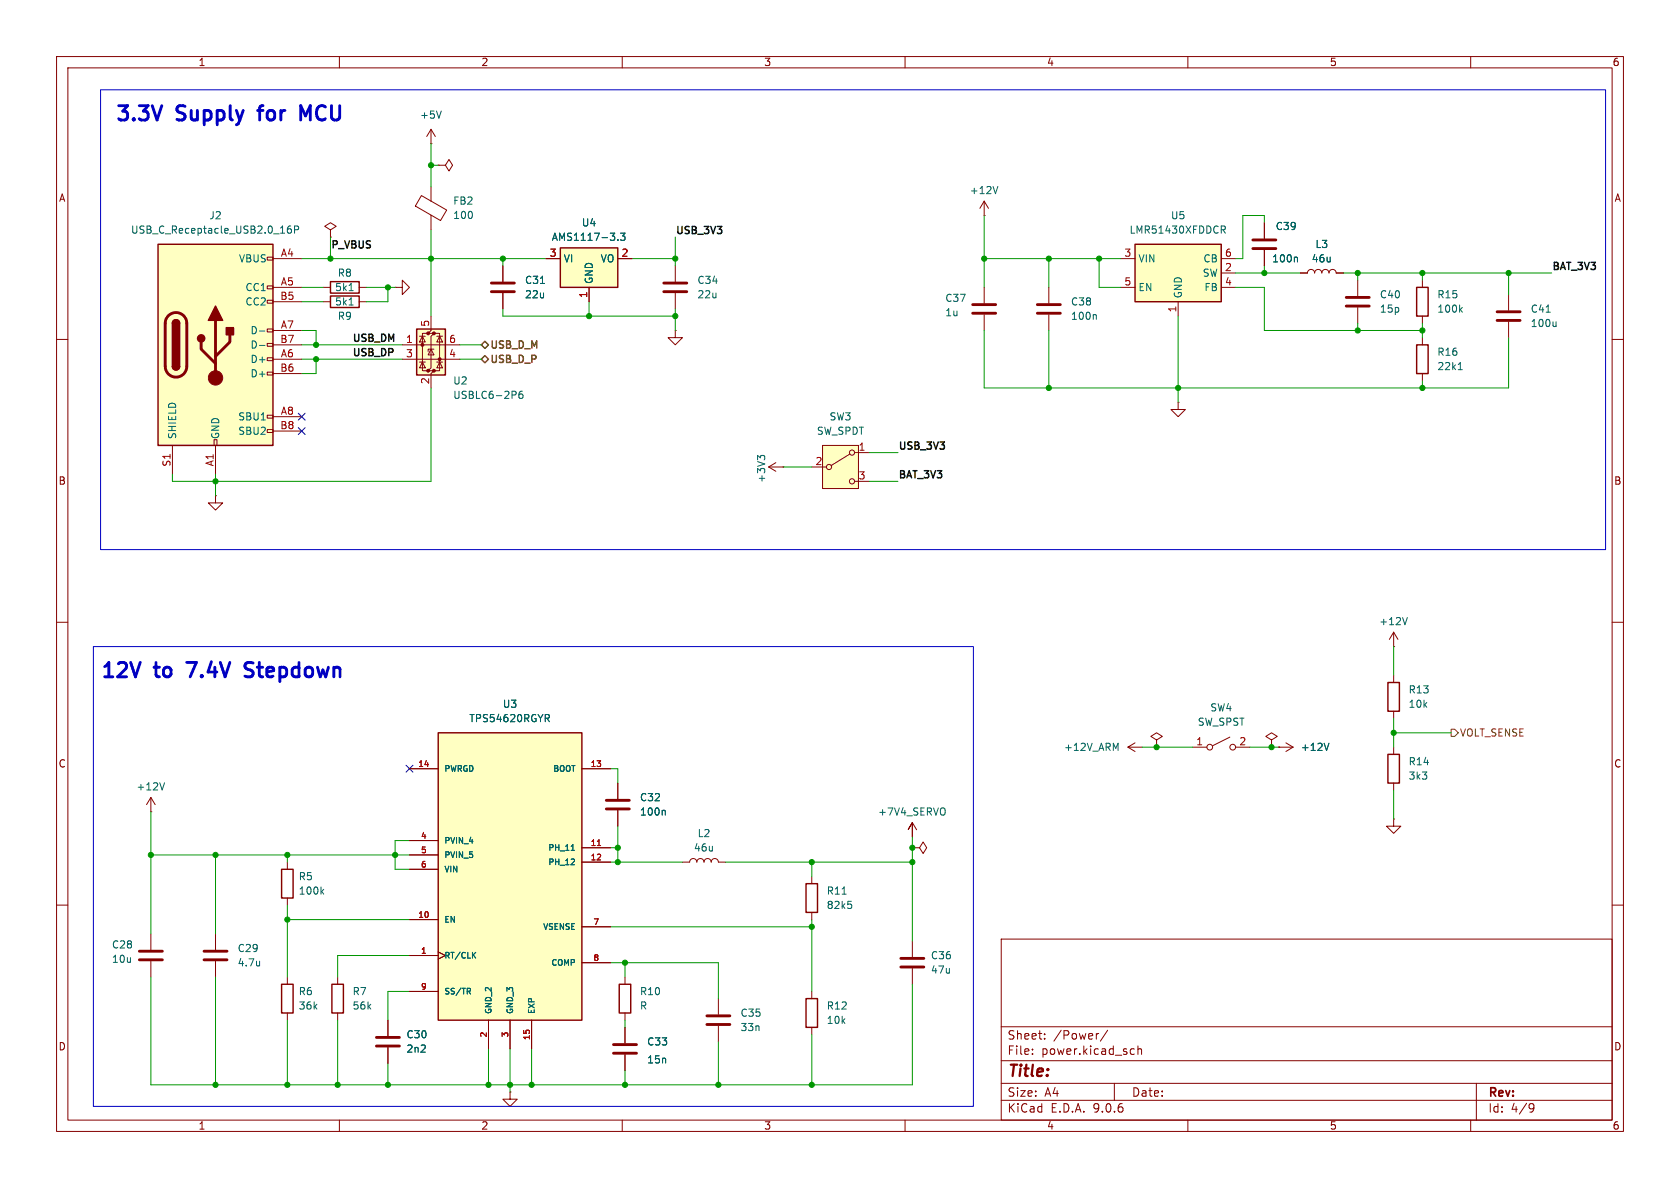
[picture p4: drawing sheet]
<svg xmlns="http://www.w3.org/2000/svg" width="297mm" height="210mm" viewBox="0 0 297 210" stroke-linecap="round" stroke-linejoin="round" font-family="sans-serif">
<g fill="none" stroke="#840000" stroke-width=".18">
<path d="M10 10h277v190h-277zM12 12h273v186h-273zM60 10v2M110 10v2M160 10v2M210 10v2M260 10v2M10 60h2M285 60h2M10 110h2M285 110h2M10 160h2"/>
<path d="M177 166h108v32h-108zM285 160h2M60 198v2M110 198v2M160 198v2M177 194.5h108M177 191.5h108M177 187.5h108M177 181.5h108M182.5 186.3v.1M182.5 185.5v.1M184.7 183.6v.1"/>
<path d="M184.7 182.8v.1M194.2 182.7l-.2 .1M195.8 182.1l-1.3 2M197 191.5v3M200.1 185.4l.4 .1M200.5 186.3l-.4 .1M201.2 185.5l.2-.1 .3 .1 .1 .9M201.2 184.9v1.5M210 198v2M260 198v2M261 191.5v6.5M270.6 195.1l.5 .1a.99 .99 0 0 1-.4 1.4h-.2"/>
<path d="M271.2 195.7l-.3 .3h-.3"/>
</g>
<path d="M200.7 43.2h15.2v10.1h-15.2z" fill="#ffffc2"/>
<path d="M200.7 43.2h15.2v10.1h-15.2z" fill="none" stroke="#840000" stroke-width=".25"/>
<path d="M198.1 45.7h2.6M198.1 50.8h2.6M208.3 53.3v2.6M215.9 45.7h2.5M215.9 50.8h2.5M215.9 48.3h2.5" fill="none" stroke="#840000" stroke-width=".18"/>
<path d="M215.9 39.9h.5l.2 .3-.1 .4h-.6M216.2 40.6l.4 .6" fill="none" stroke="#006464" stroke-width=".18"/>
<path d="M99.1 43.8h10.1v7h-10.1z" fill="#ffffc2"/>
<path d="M99.1 43.8h10.1v7h-10.1z" fill="none" stroke="#840000" stroke-width=".25"/>
<path d="M96.5 45.7h2.6M104.1 50.8v2.5M109.2 45.7h2.6M109.2 138.4v2.8M109.2 143.3v2.8M161.3 145.4v2.6v-2.6l-.8 1.3 .8-1.3 .8 1.3" fill="none" stroke="#840000" stroke-width=".18"/>
<path d="M109.2 42.4v.1M109.7 41.2h.8l-.4 .5 .3 .1v.6l-.2 .1-.5-.1M117.4 143.2l.2 .2v.7M167 143v.9" fill="none" stroke="#006464" stroke-width=".18"/>
<path d="M107.2 141.5h4.1M107.2 143h4.1" fill="none" stroke="#840000" stroke-width=".51"/>
<path d="M77.5 129.5h25.4v50.8h-25.4z" fill="#ffffc2"/>
<path d="M58.4 49.8h5.1v2h-5.1zM58.4 52.3h5.1v2.1h-5.1zM250.4 50.8h2.1v5.1h-2.1zM77.5 129.5h25.4v50.8h-25.4zM245.4 120.7h2v5h-2zM49.8 153.7h2v5.1h-2zM142.5 156.2h2v5.1h-2zM49.8 174h2v5.1h-2zM58.7 174h2v5.1h-2zM109.5 174h2v5.1h-2zM142.5 176.5h2v5.1h-2z" fill="none" stroke="#840000" stroke-width=".25"/>
<g fill="none" stroke="#840000" stroke-width=".18">
<path d="M76.2 25.4h.1M76.2 22.9l-.8 1.2M76.2 22.9l.8 1.2M76.2 22.9v2.5M57.1 50.8h1.3M57.1 53.3h1.3M58.4 40.6l1-.6-1-.6-1 .6 1 .6v1.3M58.4 41.9h.1M63.5 50.8h1.3M63.5 53.3h1.3M69.8 50.8h1.3v-1.3l1.3 1.3-1.3 1.3v-1.3M69.8 50.8h.1"/>
<path d="M251.5 49.5v1.3M251.5 55.9v1.3M266.7 52.1v2.8M266.7 56.9v2.8M246.4 114.3h.1M246.4 111.8l-.8 1.2M246.4 111.8l.7 1.2M246.4 111.8v2.5M246.4 119.4v1.3M72.4 135.9h5.1M102.9 135.9h5M199.4 132.1l1.3 .7"/>
<path d="M200.7 131.3l-1.3 .8h2.5M204.5 130.8l1-.6-1-.7-1 .7 1 .6v1.3M204.5 132.1h.1M210.8 132.1h2.6M217.4 130.3l-3 1.5M218.4 132.1h2.6M224.8 130.8l1-.6-1-.7-1 .7 1 .6v1.3M224.8 132.1h.1M226.1 132.1h.1M226.1 132.1h2.5M227.3 131.3l1.3 .8M228.6 132.1l-1.3 .7"/>
<path d="M246.4 125.7v1.3M26.7 143.5h.1M26.7 141l-.8 1.2M26.7 141l.7 1.2M26.7 141v2.5M50.8 152.4v1.3M50.8 158.8v1.2M72.4 148.6h5.1M72.4 151.1h5.1M72.4 153.7h5.1M102.9 149.9h5M102.9 152.4h5"/>
<path d="M120.6 152.4h1.3a.64 .64 0 0 1 .7-.6 .64 .64 0 0 1 .6 .6 .64 .64 0 0 1 .6-.6 .64 .64 0 0 1 .7 .6 .64 .64 0 0 1 .6-.6 .64 .64 0 0 1 .6 .6 .64 .64 0 0 1 .7-.6 .64 .64 0 0 1 .6 .6h1.3M143.5 154.9v1.3M26.7 165.1v2.8M26.7 169.9v2.8M38.1 165.1v2.8M38.1 169.9v2.8M50.8 172.7v1.3M50.8 179.1v1.2M59.7 172.7v1.3M59.7 179.1v1.2M72.4 162.6h5.1M72.4 168.9h5.1"/>
<path d="M72.4 175.3h5.1M77.5 168.3l1.2 .6-1.2 .6M102.9 163.8h5M102.9 170.2h5M110.5 172.7v1.3M110.5 179.1v1.2M127 176.5v2.8M143.5 161.3v1.3M143.5 175.3v1.2M68.6 180.3v2.8M68.6 185.2v2.8M86.4 180.3v5.1"/>
<path d="M90.2 193v1.3h1.2l-1.2 1.3-1.3-1.3h1.3M90.2 193h.1M90.2 180.3v5.1M94 180.3v5.1M110.5 181.6v2.8M110.5 186.4v2.8M127 181.4v2.8M143.5 181.6v1.3"/>
<circle cx="213.9" cy="132.1" r=".51"/>
<circle cx="217.9" cy="132.1" r=".51"/>
</g>
<g fill="none" stroke="#006464" stroke-width=".18">
<path d="M78 19.6l-.4 1.3M61.7 51.4h.7M61.7 53.9h.7M258.2 54.7l.3 .5M258.5 54.3l-.5 .5M273.3 55.2h.8M275.1 56.9v.8M275.1 57.6l-.2 .1M248.8 109.2l-.4 1.2M29.1 138.4l-.4 1.2M96.7 127l.4 .6M96.9 126.3l.2 .3v.3l-.2 .1"/>
<path d="M197.2 132.3l.5-.9v1.3M234.9 131.4l-.4 1.3M56.9 157.6l.3 .5M57.2 157.2l-.5 .5M101 150.3h.6M148.9 158.1h.7M149.9 159.3h.6M150.3 159.8l.3 .3v.3l-.3 .2M45.9 169.9v.9M45.9 170.6l-.1 .1M82.8 175.2l.4 .5M83.1 174.8l.1 .1-.1 .3"/>
<path d="M83.7 168.8l.4 .6M84.1 168.4l-.6 .5"/>
</g>
<path d="M105.6 149.5h.6" fill="none" stroke="#a90000" stroke-width=".18"/>
<path d="M264.7 55.1h4M264.7 56.6h4M24.6 168.1h4.1M24.6 169.7h4.1M36.1 168.1h4M36.1 169.7h4M125 179.6h4M66.5 183.4h4.1M66.5 184.9h4.1M108.5 184.7h4M108.5 186.2h4M125 181.1h4" fill="none" stroke="#840000" stroke-width=".51"/>
<path d="M27.9 43.2h20.4v35.5h-20.4z" fill="#ffffc2"/>
<g fill="none" stroke="#840000" stroke-width=".18">
<path d="M77.5 29.2h1.2l.7-1 .6 1-.6 1-.7-1M77.5 29.2h.1M47.2 45.5h1.1v.5h-1.1zM47.2 50.5h1.1v.6h-1.1zM47.2 53.1h1.1v.5h-1.1zM47.2 58.2h1.1v.5h-1.1zM48.3 45.7h5M48.3 50.8h5M48.3 53.3h5M48.3 58.4h5M88.9 47v2.8M88.9 51.8v2.8"/>
<path d="M119.4 58.4v1.3h1.2l-1.2 1.3-1.3-1.3h1.3M119.4 58.4h.1M119.4 47v2.8M119.4 51.8v2.8M30.5 78.7v5.1M37.8 77.7h.6v1h-.6zM38.1 78.7v5.1M47.2 60.7h1.1v.5h-1.1zM47.2 63.2h1.1v.6h-1.1zM47.2 65.8h1.1v.5h-1.1zM47.2 73.4h1.1v.5h-1.1zM47.2 75.9h1.1v.6h-1.1z"/>
<path d="M48.3 61h5M48.3 63.5h5M48.3 66h5M48.3 73.7h5M48.3 76.2h5M38.1 87.6v1.3h1.3l-1.3 1.3-1.3-1.3h1.3M38.1 87.6h.1M246.4 132.1v1.3M246.4 138.4v1.3M161.3 149.9h1.3l.6-1.1 .6 1.1-.6 1-.6-1M161.3 149.9h.1M246.4 144.8v1.3h1.2l-1.2 1.2-1.3-1.2h1.3"/>
<path d="M246.4 144.8h.1M161.3 166.4v2.8M161.3 171.2v2.8"/>
</g>
<path d="M27.9 43.2h20.4v35.5h-20.4zM30.5 57.2a.64 .64 0 0 1 .6-.7 .64 .64 0 0 1 .6 .7M30.5 64.8a.64 .64 0 0 0 .6 .6 .64 .64 0 0 0 .6-.6M245.4 133.4h2v5h-2z" fill="none" stroke="#840000" stroke-width=".25"/>
<path d="M29.8 55.8a1.9 1.9 0 0 1 2-.4 1.9 1.9 0 0 1 1.2 1.8v7.6a1.91 1.91 0 0 1-1.9 1.9 1.91 1.91 0 0 1-1.9-1.9v-7.8l.2-.6zM38.1 56.6v10.2M40.6 59.2v1.3l-2.5 2.5M86.9 50h4M86.9 51.6h4M117.3 50h4.1M117.3 51.6h4.1M35.6 60.5v1.2l2.5 2.6M159.3 169.4h4M159.3 170.9h4" fill="none" stroke="#840000" stroke-width=".51"/>
<g fill="#840000" stroke="#840000" stroke-width=".25">
<path d="M30.5 57.2h1.2v7.6h-1.2z"/>
<path d="M30.7 56.7a.64 .64 0 0 1 .7-.1 .64 .64 0 0 1 .3 .6h-1.2z"/>
<path d="M30.5 64.8h1.2a.64 .64 0 0 1-.6 .6 .64 .64 0 0 1-.6-.6z"/>
<path d="M38.1 54.1l1.3 2.5h-2.6z"/>
<path d="M40 57.9h1.3v1.3h-1.3z"/>
<circle cx="35.6" cy="59.8" r=".63"/>
</g>
<circle cx="38.1" cy="66.8" r="1.27" fill="#840000" stroke="#840000" stroke-width=".18"/>
<path d="M51.4 39.9l-.4 .1a.86 .86 0 0 0 0 1.2l.5-.1v-.4l-.2-.3-.4 .1-.1 .2M45.9 58.5h.9M52.1 40.6h.6l.1-.2-.1-.3-.6-.2v1.3M95.5 50.1h.8M45.9 61.1h.9" fill="none" stroke="#006464" stroke-width=".18"/>
<path d="M145.4 78.7h6.4v7.7h-6.4z" fill="#ffffc2"/>
<g fill="none" stroke="#840000" stroke-width=".18">
<path d="M251.5 59.7v1.3M145.4 78.7h6.4v7.7h-6.4zM251.5 66v1.3M135.9 82.6h2.5M135.9 82.6l1.3 .7M137.2 81.8l-1.3 .8M138.4 82.6h.1M143.5 82.6h2.5M150.2 80.3l-3.3 2M151.1 80h2.6M151.1 85.1h2.6"/>
<circle cx="146.6" cy="82.6" r=".46"/>
<circle cx="150.6" cy="80" r=".46"/>
<circle cx="150.6" cy="85.1" r=".46"/>
</g>
<path d="M257.8 65.3h.7M258 64.3l.2-.2v1.2M134.4 80.9l-.5-.4v.8M134.4 80.7l.3-.2h.3l.2 .2" fill="none" stroke="#006464" stroke-width=".18"/>
<path d="M250.4 61h2.1v5h-2.1z" fill="none" stroke="#840000" stroke-width=".25"/>
<path d="M73.7 58.2h5v8.1h-5z" fill="#ffffc2"/>
<g fill="#840000" stroke="#840000" stroke-width=".18">
<circle cx="74.7" cy="61" r=".25"/>
<circle cx="75.7" cy="58.9" r=".25"/>
<circle cx="75.7" cy="65.5" r=".25"/>
<circle cx="76.7" cy="58.9" r=".25"/>
<circle cx="76.7" cy="65.5" r=".25"/>
<circle cx="77.7" cy="63.5" r=".25"/>
</g>
<g fill="none" stroke="#840000" stroke-width=".18">
<path d="M74.5 34.6l4.5 2.5-1.1 1.9-4.5-2.6zM76.2 33v2.6M76.2 38v2.6M174 38.1h.1M174 35.6l-.8 1.2M174 35.6l.8 1.2M174 35.6v2.5M223.5 39.4v2.8M74.2 59.4h1M74.7 59.4l.5 1.1h-1zM75.7 58.9h-1v6.6h1M76.2 55.9v2.5l-.5 .5h1l-.5 .5v5.6l-.5 .5h1l-.5 .5v2.6"/>
<path d="M76.7 58.9h1v6.6h-1M77.2 59.4h1M77.7 59.4l.5 1.1h-1zM88.9 47v2.8M88.9 51.8v2.8M96.5 45.7h2.6M104.1 50.8v2.5M109.2 45.7h2.6M174 50.8v2.8M174 55.6v2.8M185.4 50.8v2.8M185.4 55.6v2.8"/>
<path d="M223.5 44.2v2.8M229.9 48.3h1.2a.64 .64 0 0 1 .7-.7 .64 .64 0 0 1 .6 .7 .64 .64 0 0 1 .6-.7 .64 .64 0 0 1 .7 .7 .64 .64 0 0 1 .6-.7 .64 .64 0 0 1 .6 .7 .64 .64 0 0 1 .7-.7 .64 .64 0 0 1 .6 .7h1.3M240 49.5v2.8M240 54.4v2.8M71.1 61h10.2M71.1 63.5h10.2M74.2 64h1M74.7 64l.5 1h-1zM76.2 61.7l.5 1h-1zM76.7 61.7h-1v.4M77.2 64h1M77.7 64l.5 1h-1z"/>
<path d="M208.3 71.1v1.3h1.2l-1.2 1.3-1.3-1.3h1.3M208.3 71.1h.1M72.4 135.9h5.1M102.9 135.9h5M109.2 138.4v2.8M224.8 132.1h.1M226.1 132.1h.1M72.4 148.6h5.1M72.4 151.1h5.1M72.4 153.7h5.1M102.9 149.9h5M102.9 152.4h5"/>
<path d="M109.2 143.3v2.8M72.4 162.6h5.1M72.4 168.9h5.1M72.4 175.3h5.1M77.5 168.3l1.2 .6-1.2 .6M102.9 163.8h5M102.9 170.2h5M68.6 180.3v2.8M68.6 185.2v2.8M86.4 180.3v5.1M90.2 180.3v5.1M94 180.3v5.1"/>
<path d="M110.5 181.6v2.8M110.5 186.4v2.8"/>
</g>
<path d="M73.7 58.2h5v8.1h-5z" fill="none" stroke="#840000" stroke-width=".25"/>
<g fill="none" stroke="#006464" stroke-width=".18">
<path d="M176.4 33l-.4 1.2M95.5 50.1h.8M109.2 42.4v.1M109.7 41.2h.8l-.4 .5 .3 .1v.6l-.2 .1-.5-.1M193.6 55.6l.2 .2v.7M229.2 45.5l.2 .1v.7M91.1 69.2l.1 .2-.1 .4M92.3 69.2h-.3a.86 .86 0 0 0 0 1.2l.4-.1 .1-.4-.3-.3h-.2l-.3 .3M96.7 127l.4 .6M96.9 126.3l.2 .3v.3l-.2 .1M234.9 131.4l-.4 1.3M101 150.3h.6"/>
<path d="M117.4 143.2l.2 .2v.7M82.8 175.2l.4 .5M83.1 174.8l.1 .1-.1 .3M83.7 168.8l.4 .6M84.1 168.4l-.6 .5"/>
</g>
<path d="M172 53.8h4M172 55.4h4M183.4 53.8h4.1M183.4 55.4h4.1M221.5 42.4h4.1M221.5 43.9h4.1M238 52.6h4.1M238 54.1h4.1" fill="none" stroke="#840000" stroke-width=".51"/>
<path d="M85.1 61l.6-.7 .7 .7-.7 .6zM85.7 62.9l.7 .6-.7 .6-.6-.6z" fill="none" stroke="#725600" stroke-width=".25"/>
<path d="M256.5 128.9h.7l.6 .6-.6 .7h-.7z" fill="none" stroke="#725600" stroke-width=".18"/>
<g fill="none" stroke="#009600" stroke-width=".18">
<path d="M76.2 25.4v7.6M76.2 29.2h1.3M174 38.1v12.7M223.5 39.4v-1.3h-3.8v7.6h-1.3M53.3 45.7h43.2M53.3 50.8h3.8M53.3 58.4h2.6v2.6M53.3 53.3h3.8M58.4 41.9v3.8M64.8 50.8h5M68.6 50.8v2.5h-3.8M76.2 40.6v15.3"/>
<path d="M88.9 54.6v1.3h30.5M88.9 45.7v1.3M104.1 53.3v2.6M111.8 45.7h7.6M119.4 41.9v5.1M119.4 54.6v3.8M174 45.7h24.1M174 58.4v10.2h92.7v-8.9M185.4 45.7v5.1M185.4 58.4v10.2M194.3 45.7v5.1h3.8M208.3 55.9v15.2"/>
<path d="M218.4 48.3h11.5M218.4 50.8h5.1v7.6h28M223.5 47v1.3M237.5 48.3h36.8M240 48.3v1.2M240 57.2v1.2M251.5 48.3v1.2M251.5 57.2v2.5M266.7 48.3v3.8M53.3 63.5h17.8M53.3 61h17.8M55.9 63.5v2.5h-2.6"/>
<path d="M76.2 68.6v16.5h-45.7v-1.3M81.3 63.5h3.8M81.3 61h3.8M251.5 67.3v1.3M38.1 83.8v3.8M138.4 82.6h5.1M153.7 85.1h5M153.7 80h5M246.4 114.3v5.1M107.9 135.9h1.3v2.5M201.9 132.1h8.9M221 132.1h5.1"/>
<path d="M246.4 127v5.1M246.4 139.7v5.1M246.4 129.5h10.1M26.7 151.1h45.7M26.7 143.5v21.6M38.1 151.1v14M50.8 151.1v1.3M72.4 148.6h-2.6v5.1h2.6M107.9 152.4h12.7M107.9 149.9h1.3M109.2 146.1v6.3M128.3 152.4h33"/>
<path d="M143.5 152.4v2.5M161.3 148v18.4M26.7 172.7v19.1h134.6v-17.8M38.1 172.7v19.1M50.8 160v12.7M50.8 162.6h21.6M72.4 175.3h-3.8v5M72.4 168.9h-12.7v3.8M107.9 163.8h35.6M107.9 170.2h19.1v6.3M110.5 170.2v2.5M143.5 162.6v12.7"/>
<path d="M50.8 180.3v11.5M59.7 180.3v11.5M68.6 188v3.8M86.4 185.4v6.4M90.2 185.4v7.6M94 185.4v6.4M110.5 180.3v1.3M110.5 189.2v2.6M127 184.2v7.6M143.5 182.9v8.9"/>
</g>
<path d="M52.7 75.6l1.2 1.2M52.7 73.1l1.2 1.2M53.9 75.6l-1.2 1.2M53.9 73.1l-1.2 1.2M71.8 135.3l1.2 1.2M73 135.3l-1.2 1.2" fill="none" stroke="#000084" stroke-width=".18"/>
<path d="M28.6 18.7l-.8 2.5M45.5 19.5h1M54.9 18.7l-.9 1.8-.8-1.8v2.5M33 117.1h1.7M43.3 119.5l1 .1M44.4 117.1h-.6a.62 .62 0 0 0-.5 .6 .62 .62 0 0 0 .5 .6l.5 .1" fill="none" stroke="#0000c2" stroke-width=".51"/>
<path d="M17.8 15.9h266v81.3h-266zM16.5 114.3h155.6v81.3h-155.6z" fill="none" stroke="#0000c2" stroke-width=".18"/>
<path d="M105.6 149.5h.6" fill="none" stroke="#a90000" stroke-width=".18"/>
<g fill="#009600" stroke="#009600" stroke-width=".18">
<circle cx="185.4" cy="68.6" r=".46"/>
<circle cx="194.3" cy="45.7" r=".46"/>
<circle cx="185.4" cy="45.7" r=".46"/>
<circle cx="224.8" cy="132.1" r=".46"/>
<circle cx="204.5" cy="132.1" r=".46"/>
<circle cx="246.4" cy="129.5" r=".46"/>
<circle cx="208.3" cy="68.6" r=".46"/>
<circle cx="223.5" cy="48.3" r=".46"/>
<circle cx="251.5" cy="68.6" r=".46"/>
<circle cx="174" cy="45.7" r=".46"/>
<circle cx="76.2" cy="45.7" r=".46"/>
<circle cx="88.9" cy="45.7" r=".46"/>
<circle cx="104.1" cy="55.9" r=".46"/>
<circle cx="119.4" cy="55.9" r=".46"/>
<circle cx="119.4" cy="45.7" r=".46"/>
<circle cx="240" cy="48.3" r=".46"/>
<circle cx="251.5" cy="58.4" r=".46"/>
<circle cx="240" cy="58.4" r=".46"/>
<circle cx="251.5" cy="48.3" r=".46"/>
<circle cx="266.7" cy="48.3" r=".46"/>
<circle cx="68.6" cy="50.8" r=".46"/>
<circle cx="76.2" cy="29.2" r=".46"/>
<circle cx="38.1" cy="85.1" r=".46"/>
<circle cx="55.9" cy="63.5" r=".46"/>
<circle cx="55.9" cy="61" r=".46"/>
<circle cx="58.4" cy="45.7" r=".46"/>
<circle cx="26.7" cy="151.1" r=".46"/>
<circle cx="50.8" cy="151.1" r=".46"/>
<circle cx="38.1" cy="151.1" r=".46"/>
<circle cx="50.8" cy="162.6" r=".46"/>
<circle cx="69.8" cy="151.1" r=".46"/>
<circle cx="90.2" cy="191.8" r=".46"/>
<circle cx="86.4" cy="191.8" r=".46"/>
<circle cx="38.1" cy="191.8" r=".46"/>
<circle cx="50.8" cy="191.8" r=".46"/>
<circle cx="59.7" cy="191.8" r=".46"/>
<circle cx="68.6" cy="191.8" r=".46"/>
<circle cx="109.2" cy="149.9" r=".46"/>
<circle cx="110.5" cy="170.2" r=".46"/>
<circle cx="143.5" cy="191.8" r=".46"/>
<circle cx="127" cy="191.8" r=".46"/>
<circle cx="143.5" cy="152.4" r=".46"/>
<circle cx="143.5" cy="163.8" r=".46"/>
<circle cx="94" cy="191.8" r=".46"/>
<circle cx="161.3" cy="149.9" r=".46"/>
<circle cx="161.3" cy="152.4" r=".46"/>
<circle cx="109.2" cy="152.4" r=".46"/>
<circle cx="110.5" cy="191.8" r=".46"/>
</g>
<g font-size="3.5" fill="#0000c2">
<text x="20.1" y="22.1">3.3V</text>
<text x="31.3" y="22.1">Supply</text>
<text x="46.8" y="22.1">for</text>
<text x="55.1" y="22.1">MCU</text>
<text x="17.5" y="120.5">12V</text>
<text x="27.5" y="120.5">to</text>
<text x="34.2" y="120.5">7.4V</text>
<text x="45.4" y="120.5">Stepdown</text>
</g>
<text font-size="2.8" fill="#840000" x="178" y="190.9">Title:</text>
<g font-size="2.1" fill="#840000">
<text x="178" y="184">Sheet:</text>
<text x="186.2" y="184">/Power/</text>
<text x="178" y="186.7">File:</text>
<text x="184.1" y="186.7">power.kicad_sch</text>
<text x="178" y="196.9">KiCad</text>
<text x="178" y="194.1">Size:</text>
<text x="184.7" y="194.1">A4</text>
<text x="185.7" y="196.9">E.D.A.</text>
<text x="193.3" y="196.9">9.0.6</text>
<text x="200" y="194.1">Date:</text>
<text x="263" y="194.3">Rev:</text>
<text x="263" y="196.9">Id:</text>
<text x="267.1" y="196.9">4/9</text>
</g>
<g font-size="1.8" fill="#840000">
<text x="35" y="11.9">1</text>
<text x="85" y="11.9">2</text>
<text x="135" y="11.9">3</text>
<text x="185" y="11.9">4</text>
<text x="235" y="11.9">5</text>
<text x="285" y="11.9">6</text>
<text x="10.3" y="35.9">A</text>
<text x="285.3" y="35.9">A</text>
<text x="10.3" y="85.9">B</text>
<text x="285.3" y="85.9">B</text>
<text x="10.3" y="135.9">C</text>
<text x="285.3" y="135.9">C</text>
<text x="10.3" y="185.9">D</text>
<text x="285.3" y="185.9">D</text>
<text x="35" y="199.9">1</text>
<text x="85" y="199.9">2</text>
<text x="135" y="199.9">3</text>
<text x="185" y="199.9">4</text>
<text x="235" y="199.9">5</text>
<text x="285" y="199.9">6</text>
</g>
<g font-size="1.8" fill="#006464">
<text x="74.2" y="21.2">+5V</text>
<text x="171.3" y="34.5">+12V</text>
<text x="23.1" y="41.5">USB_C_Receptacle_USB2.0_16P</text>
<text x="36.9" y="39">J2</text>
<text x="80" y="36.4">FB2</text>
<text x="80" y="38.9">100</text>
<text x="102.8" y="40.2">U4</text>
<text x="199.6" y="41.5">LMR51430XFDDCR</text>
<text x="206.9" y="39">U5</text>
<text x="225.4" y="40.9">C39</text>
<text x="42.1" y="46.6">VBUS</text>
<text x="97.4" y="42.8">AMS1117-3.3</text>
<text x="99.6" y="46.6">VI</text>
<text x="106.1" y="46.6">VO</text>
<text x="201.2" y="46.6">VIN</text>
<text x="212.6" y="46.6">CB</text>
<text x="224.8" y="46.6">100n</text>
<text x="231.8" y="46.6">46u</text>
<text x="232.5" y="44">L3</text>
<text x="43.3" y="51.7">CC1</text>
<text x="59.1" y="51.7">5k1</text>
<text x="59.6" y="49.1">R8</text>
<text x="92.7" y="50.4">C31</text>
<text x="92.7" y="52.9">22u</text>
<text x="105" y="50.3" transform="rotate(-90 105 50.3)">GND</text>
<text x="123.2" y="50.4">C34</text>
<text x="123.2" y="52.9">22u</text>
<text x="167" y="53.6">C37</text>
<text x="201.2" y="51.7">EN</text>
<text x="209.1" y="52.8" transform="rotate(-90 209.1 52.8)">GND</text>
<text x="212.5" y="49.1">SW</text>
<text x="212.8" y="51.7">FB</text>
<text x="243.8" y="52.9">C40</text>
<text x="254" y="52.9">R15</text>
<text x="43.3" y="54.2">CC2</text>
<text x="44.2" y="59.3">D-</text>
<text x="59.1" y="54.2">5k1</text>
<text x="59.6" y="56.7">R9</text>
<text x="167" y="56.1">1u</text>
<text x="189.2" y="56.7">100n</text>
<text x="189.2" y="54.2">C38</text>
<text x="243.8" y="55.5">15p</text>
<text x="254" y="55.5">100k</text>
<text x="270.5" y="58">100u</text>
<text x="270.5" y="55.5">C41</text>
<text x="44.2" y="61.8">D-</text>
<text x="44.2" y="64.4">D+</text>
<text x="254" y="63.1">R16</text>
<text x="254" y="65.6">22k1</text>
<text x="44.2" y="66.9">D+</text>
<text x="80" y="68.2">U2</text>
<text x="80" y="70.7">USBLC6-2P6</text>
<text x="31.3" y="77.7" transform="rotate(-90 31.3 77.7)">SHIELD</text>
<text x="39" y="77.7" transform="rotate(-90 39 77.7)">GND</text>
<text x="42" y="74.5">SBU1</text>
<text x="42" y="77.1">SBU2</text>
<text x="144.3" y="77.1">SW_SPDT</text>
<text x="146.6" y="74.5">SW3</text>
<text x="135.5" y="85.4" transform="rotate(-90 135.5 85.4)">+3V3</text>
<text x="243.7" y="110.7">+12V</text>
<text x="88.8" y="125.3">U3</text>
<text x="213.9" y="126">SW4</text>
<text x="248.9" y="125.3">10k</text>
<text x="248.9" y="122.8">R13</text>
<text x="82.9" y="127.9">TPS54620RGYR</text>
<text x="211.7" y="128.5">SW_SPST</text>
<text x="188" y="132.9">+12V_ARM</text>
<text x="229.9" y="132.9">+12V</text>
<text x="248.9" y="135.5">R14</text>
<text x="24" y="139.9">+12V</text>
<text x="113" y="141.8">C32</text>
<text x="248.9" y="138">3k3</text>
<text x="113" y="144.4">100n</text>
<text x="123.2" y="148.2">L2</text>
<text x="155.1" y="144.4">+7V4_SERVO</text>
<text x="52.7" y="155.8">R5</text>
<text x="122.6" y="150.7">46u</text>
<text x="52.7" y="158.3">100k</text>
<text x="146.1" y="158.3">R11</text>
<text x="146.1" y="160.9">82k5</text>
<text x="19.7" y="167.9">C28</text>
<text x="19.7" y="170.4">10u</text>
<text x="41.9" y="168.5">C29</text>
<text x="41.9" y="171">4.7u</text>
<text x="164.5" y="169.8">C36</text>
<text x="164.5" y="172.3">47u</text>
<text x="52.7" y="176.1">R6</text>
<text x="52.7" y="178.7">36k</text>
<text x="62.2" y="176.1">R7</text>
<text x="62.2" y="178.7">56k</text>
<text x="113" y="176.1">R10</text>
<text x="113" y="178.7">R</text>
<text x="130.8" y="179.9">C35</text>
<text x="146.1" y="178.7">R12</text>
<text x="71.8" y="183.7">C30</text>
<text x="114.3" y="185">C33</text>
<text x="130.8" y="182.5">33n</text>
<text x="146.1" y="181.2">10k</text>
<text x="71.8" y="186.3">2n2</text>
<text x="114.3" y="188.2">15n</text>
</g>
<g font-size="1.8" fill="#0f0f0f">
<text x="119.4" y="41.5">USB_3V3</text>
<text x="58.4" y="44">P_VBUS</text>
<text x="274.3" y="47.8">BAT_3V3</text>
<text x="62.2" y="63.1">USB_DP</text>
<text x="62.2" y="60.5">USB_DM</text>
<text x="158.7" y="79.6">USB_3V3</text>
<text x="158.7" y="84.6">BAT_3V3</text>
</g>
<g font-size="1.8" fill="#a90000">
<text x="49.5" y="45.5">A4</text>
<text x="97.1" y="45.5">3</text>
<text x="109.8" y="45.5">2</text>
<text x="198.7" y="45.5">3</text>
<text x="216.5" y="45.5">6</text>
<text x="49.5" y="53.1">B5</text>
<text x="49.5" y="50.5">A5</text>
<text x="103.9" y="52.8" transform="rotate(-90 103.9 52.8)">1</text>
<text x="198.7" y="50.5">5</text>
<text x="216.5" y="48">2</text>
<text x="216.5" y="50.5">4</text>
<text x="49.5" y="58.2">A7</text>
<text x="75.9" y="57.9" transform="rotate(-90 75.9 57.9)">5</text>
<text x="208" y="55.3" transform="rotate(-90 208 55.3)">1</text>
<text x="49.5" y="60.7">B7</text>
<text x="49.5" y="65.8">B6</text>
<text x="49.5" y="63.2">A6</text>
<text x="71.7" y="60.7">1</text>
<text x="71.7" y="63.2">3</text>
<text x="79.3" y="60.7">6</text>
<text x="79.3" y="63.2">4</text>
<text x="75.9" y="68" transform="rotate(-90 75.9 68)">2</text>
<text x="49.5" y="75.9">B8</text>
<text x="49.5" y="73.4">A8</text>
<text x="30.2" y="82.6" transform="rotate(-90 30.2 82.6)">S1</text>
<text x="37.8" y="82.5" transform="rotate(-90 37.8 82.5)">A1</text>
<text x="144.1" y="82.3">2</text>
<text x="151.7" y="79.8">1</text>
<text x="151.7" y="84.8">3</text>
<text x="211.4" y="131.8">1</text>
<text x="219" y="131.8">2</text>
</g>
<g font-size="1.8" fill="#725600">
<text x="86.6" y="64.5">USB_D_P</text>
<text x="86.6" y="62">USB_D_M</text>
<text x="258" y="130.4">VOLT_SENSE</text>
</g>
<g font-size="1.4" fill="#a90000">
<text x="73.8" y="135.6">14</text>
<text x="104.3" y="135.6">13</text>
<text x="74.3" y="148.3">4</text>
<text x="104.3" y="149.6">11</text>
<text x="74.3" y="150.9">5</text>
<text x="74.3" y="153.4">6</text>
<text x="104.3" y="152.1">12</text>
<text x="73.8" y="162.3">10</text>
<text x="104.8" y="163.6">7</text>
<text x="74.3" y="168.7">1</text>
<text x="104.8" y="169.9">8</text>
<text x="74.3" y="175">9</text>
<text x="86.1" y="183.5" transform="rotate(-90 86.1 183.5)">2</text>
<text x="89.9" y="183.5" transform="rotate(-90 89.9 183.5)">3</text>
<text x="93.7" y="184" transform="rotate(-90 93.7 184)">15</text>
</g>
<g font-size="1.4" fill="#006464">
<text x="78.5" y="136.6">PWRGD</text>
<text x="97.7" y="136.6">BOOT</text>
<text x="78.5" y="149.3">PVIN_4</text>
<text x="78.5" y="151.9">PVIN_5</text>
<text x="78.5" y="154.4">VIN</text>
<text x="96.8" y="150.6">PH_11</text>
<text x="96.8" y="153.1">PH_12</text>
<text x="78.5" y="163.3">EN</text>
<text x="95.9" y="164.6">VSENSE</text>
<text x="78.5" y="169.6">RT/CLK</text>
<text x="97.3" y="170.9">COMP</text>
<text x="78.5" y="176">SS/TR</text>
<text x="87.1" y="179.3" transform="rotate(-90 87.1 179.3)">GND_2</text>
<text x="90.9" y="179.3" transform="rotate(-90 90.9 179.3)">GND_3</text>
<text x="94.7" y="179.3" transform="rotate(-90 94.7 179.3)">EXP</text>
</g>
</svg>
